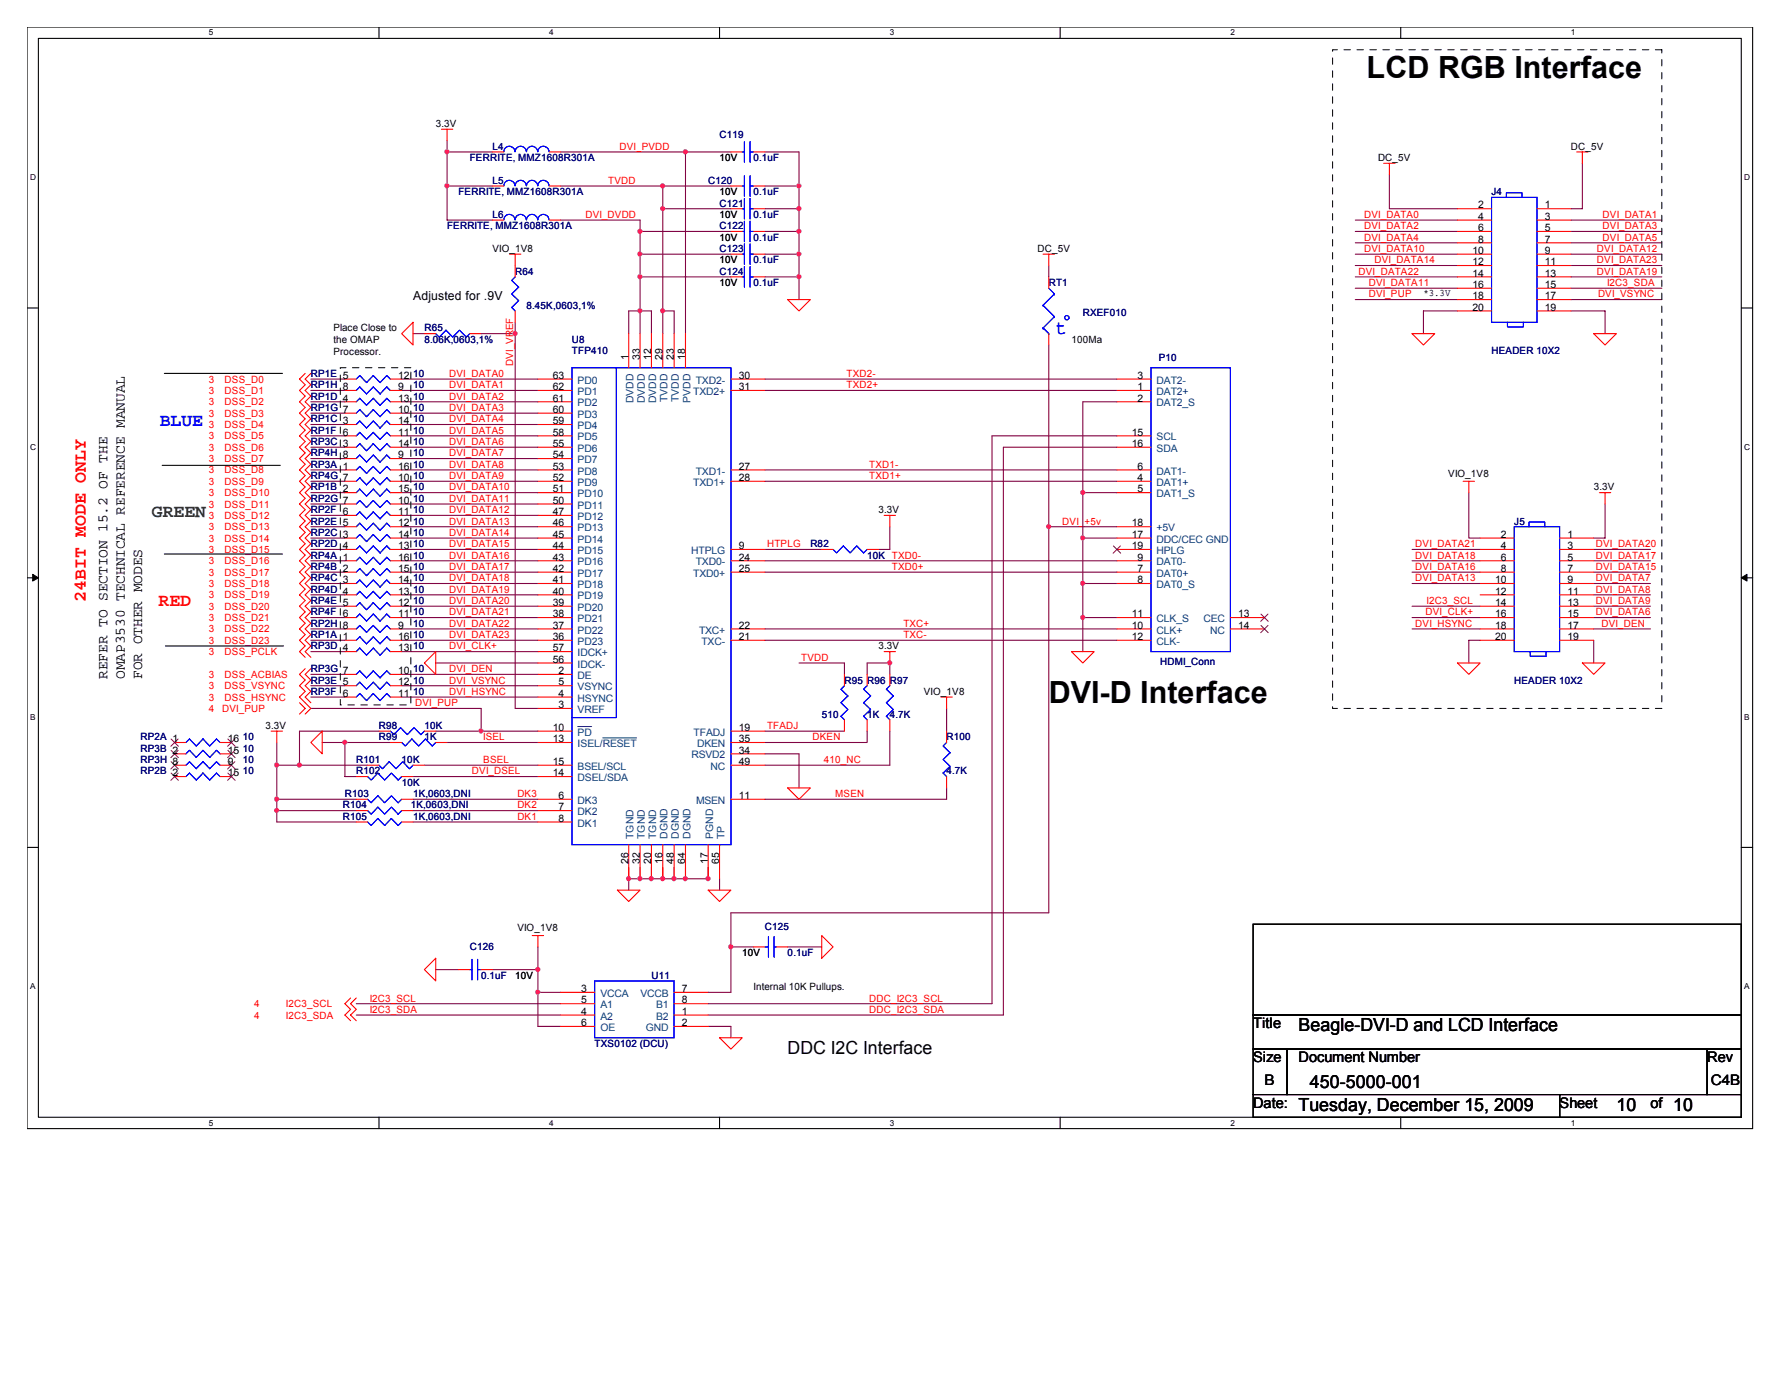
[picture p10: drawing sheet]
<svg xmlns="http://www.w3.org/2000/svg" width="279mm" height="216mm" viewBox="0 0 279 216" stroke-linecap="round" stroke-linejoin="round" font-family="sans-serif">
<path d="M4.2 4.2h270.3v172.5h-270.3zM6 6h266.7v168.9h-266.7z" fill="none" stroke="#000" stroke-width=".17"/>
<g fill="#fff">
<path d="M32.7 4.4h.7v1.4h-.7z"/>
<path d="M32.7 175.1h.7v1.4h-.7z"/>
</g>
<path d="M59.4 4.2v1.8M59.4 174.9v1.8" fill="none" stroke="#000" stroke-width=".17"/>
<g fill="#fff">
<path d="M86 4.4h.7v1.4h-.7z"/>
<path d="M86 175.1h.7v1.4h-.7z"/>
</g>
<path d="M112.7 4.2v1.8M112.7 174.9v1.8" fill="none" stroke="#000" stroke-width=".17"/>
<g fill="#fff">
<path d="M139.4 4.4h.6v1.4h-.6z"/>
<path d="M139.4 175.1h.6v1.4h-.6z"/>
</g>
<path d="M166 4.2v1.8M166 174.9v1.8" fill="none" stroke="#000" stroke-width=".17"/>
<g fill="#fff">
<path d="M192.7 4.4h.7v1.4h-.7z"/>
<path d="M192.7 175.1h.7v1.4h-.7z"/>
</g>
<path d="M219.4 4.2v1.8M219.4 174.9v1.8" fill="none" stroke="#000" stroke-width=".17"/>
<g fill="#fff">
<path d="M246 4.4h.7v1.4h-.7z"/>
<path d="M246 175.1h.7v1.4h-.7z"/>
<path d="M4.7 27.1h.9v1.4h-.9z"/>
<path d="M273.2 27.1h.9v1.4h-.9z"/>
<path d="M4.7 69.3h.9v1.4h-.9z"/>
<path d="M273.2 69.3h.9v1.4h-.9z"/>
</g>
<path d="M4.2 48.2h1.8M272.7 48.2h1.8" fill="none" stroke="#000" stroke-width=".17"/>
<g fill="#fff">
<path d="M4.7 111.5h.8v1.4h-.8z"/>
<path d="M273.2 111.5h.8v1.4h-.8z"/>
</g>
<path d="M4.2 90.5h1.8M272.7 90.5h1.8" fill="none" stroke="#000" stroke-width=".17"/>
<path d="M5.1 89.9l.9 .6-.9 .5zM272.7 90.5l.9-.6v1.1z" fill="#000" stroke="#000" stroke-width=".16"/>
<g fill="#fff">
<path d="M4.7 153.8h.8v1.4h-.8z"/>
<path d="M273.2 153.8h.8v1.4h-.8z"/>
</g>
<g fill="none" stroke="#000" stroke-width=".17">
<path d="M25.7 58.5h18.5M25.4 72.9h18.5M25.7 86.7h18.5M25.9 101.1h18.5M4.2 132.7h1.8M272.7 132.7h1.8M196.3 144.7h76.4v14.2h-76.4zM196.3 158.9h76.4v5.4h-76.4zM196.3 164.3h5.3v7.1h-5.3zM196.3 171.4h48v3.5h-48zM201.6 164.3h65.8v7.1h-65.8zM244.3 171.4h28.4v3.5h-28.4z"/>
<path d="M267.4 164.3h5.3v7.1h-5.3z"/>
</g>
<g fill="none" stroke="#800040" stroke-width=".17">
<path d="M70 22v1.8h7.1M70 23.8v10.7h7.1M70 29.1h7.1M87.8 23.8h26.7M87.8 34.5h12.4v17.7M87.8 29.1h26.7M100.2 36.2h14.3M100.2 39.8h14.3M103.8 29.1v23.1M103.8 32.7h10.7M107.4 23.8v28.4M119.8 23.8h5.3v23.1"/>
<path d="M119.8 29.1h5.3M119.8 36.2h5.3M119.8 32.7h5.3M119.8 39.8h5.3M212.3 34.5h16M212.3 36.2h16M212.3 39.8h16M212.3 38h16M217.6 27.3v5.4h10.7M246 34.5h14.3M246 36.2h14.3M246 39.8h14.3"/>
<path d="M246 38h14.3M247.8 25.6v7.1h-1.8M48.7 59.4h5.3M62.9 59.4h21.3M64.7 52.2h1.8M75.4 52.2h5.3M80.7 50.5v60.4h3.5M98.5 52.2v-3.5h3.5v3.5M100.2 43.3h14.3M103.8 48.7h1.8v3.5M119.8 59.4h55.1M119.8 43.3h5.3"/>
<path d="M164.3 54v88.9h-49.8v12.5h-3.6M164.3 41.6v1.7M212.3 43.3h16M212.3 46.9h16M212.3 45.1h16M212.3 41.6h16M228.3 48.7h-5.4v3.5M246 48.7h5.4v3.5M246 43.3h14.3M246 46.9h14.3M246 45.1h14.3M246 41.6h14.3"/>
<path d="M48.7 75.4h5.3M48.7 73.6h5.3M48.7 68.2h5.3M48.7 78.9h5.3M48.7 71.8h5.3M48.7 62.9h5.3M48.7 77.1h5.3M48.7 66.5h5.3M48.7 64.7h5.3M48.7 61.1h5.3M48.7 70h5.3M62.9 75.4h21.3"/>
<path d="M62.9 73.6h21.3M62.9 68.2h21.3M62.9 78.9h21.3M62.9 71.8h21.3M62.9 62.9h21.3M62.9 77.1h21.3M62.9 66.5h21.3M62.9 64.7h21.3M62.9 61.1h21.3M62.9 70h21.3M119.8 75.4h55.1M119.8 73.6h55.1"/>
<path d="M119.8 61.1h55.1M169.6 77.1h5.3M174.9 68.2h-19.5v88.9h-44.5M174.9 62.9h-5.3v39.1M174.9 70h-17.8v88.9h-46.2M230 77.1v7.1h1.8M251.4 78.9v5.3h-1.8M48.7 96.7h5.3M48.7 93.1h5.3M48.7 86h5.3M48.7 89.6h5.3M48.7 98.5h5.3"/>
<path d="M48.7 82.5h5.3M48.7 91.4h5.3M48.7 84.2h5.3M48.7 94.9h5.3M48.7 87.8h5.3M48.7 80.7h5.3M62.9 96.7h21.3M62.9 93.1h21.3M62.9 86h21.3M62.9 89.6h21.3M62.9 98.5h21.3M62.9 82.5h21.3"/>
<path d="M62.9 91.4h21.3M62.9 84.2h21.3M62.9 94.9h21.3M62.9 87.8h21.3M62.9 80.7h21.3M119.8 86h8.9M119.8 89.6h55.1M119.8 98.5h55.1M119.8 87.8h55.1M139.4 82.5v3.5h-1.8M164.3 82.5h10.6M169.6 96.7h5.3"/>
<path d="M169.6 91.4h5.3M169.6 84.2h5.3M221.1 96.7h10.7M221.1 86h10.7M221.1 89.6h10.7M221.1 98.5h10.7M221.1 91.4h10.7M221.1 94.9h10.7M221.1 87.8h10.7M249.6 96.7h8.9M249.6 93.1h8.9M249.6 86h8.9"/>
<path d="M249.6 89.6h8.9M249.6 98.5h8.9M249.6 91.4h8.9M249.6 94.9h8.9M249.6 87.8h8.9M43.3 116.2v12.5h12.5M43.3 119.8h3.6M48.7 102h5.3M48.7 100.2h5.3M48.7 109.1h5.3M48.7 107.4h5.3M48.7 110.9h26.7v3.6"/>
<path d="M48.7 105.6h5.3M50.5 116.2h10.6M54 116.2v5.4h1.8M59.4 114.5h-12.5v5.3h10.7M62.9 102h21.3M62.9 100.2h21.3M62.9 109.1h21.3M62.9 107.4h21.3M62.9 105.6h21.3M66.5 119.8h17.7M68.2 114.5h16M68.2 103.8h16"/>
<path d="M70 116.2h14.2M119.8 114.5h12.4M119.8 100.2h55.1M119.8 118h5.3v5.4M125.1 103.8h7.1v1.8M135.8 114.5v1.7h-16M135.8 105.6v-1.8h3.6v1.8M139.4 114.5v5.3h-19.6M148.3 110.9v3.6M231.8 100.2h-1.8v3.6M249.6 100.2v3.6M43.3 126.9h12.5"/>
<path d="M43.3 125.1h12.5M64.7 121.6h19.5M64.7 128.7h19.5M64.7 126.9h19.5M64.7 125.1h19.5M98.5 135.8v3.6M100.2 135.8v1.8M102 135.8v1.8M103.8 135.8v1.8M105.6 135.8v1.8M107.4 135.8v1.8M110.9 135.8v1.8h-12.4"/>
<path d="M112.7 137.6v1.8M148.3 123.4v1.7h-28.5M55.8 158.9h32M55.8 157.1h32M68.2 151.8h3.6M77.1 151.8h7.1M84.2 148.3v12.4h3.6M84.2 155.4h3.6M114.5 148.3h3.5M123.4 148.3h5.3M110.9 160.7h3.6v1.8"/>
</g>
<g fill="#f0f" stroke="#f0f" stroke-width=".17">
<circle cx="110.9" cy="137.6" r=".32"/>
<circle cx="43.3" cy="119.8" r=".32"/>
<circle cx="107.3" cy="23.8" r=".32"/>
<circle cx="107.3" cy="137.6" r=".32"/>
<circle cx="75.3" cy="114.4" r=".32"/>
<circle cx="100.2" cy="36.2" r=".32"/>
<circle cx="114.4" cy="148.2" r=".32"/>
<circle cx="169.6" cy="91.3" r=".32"/>
<circle cx="100.2" cy="48.7" r=".32"/>
<circle cx="103.8" cy="29.1" r=".32"/>
<circle cx="164.2" cy="82.4" r=".32"/>
<circle cx="80.7" cy="52.2" r=".32"/>
<circle cx="103.8" cy="32.7" r=".32"/>
<circle cx="103.8" cy="48.7" r=".32"/>
<circle cx="100.2" cy="39.8" r=".32"/>
<circle cx="169.6" cy="96.7" r=".32"/>
<circle cx="84.2" cy="151.8" r=".32"/>
<circle cx="100.2" cy="43.3" r=".32"/>
<circle cx="84.2" cy="155.3" r=".32"/>
<circle cx="102" cy="137.6" r=".32"/>
<circle cx="70" cy="23.8" r=".32"/>
<circle cx="70" cy="29.1" r=".32"/>
<circle cx="46.9" cy="119.8" r=".32"/>
<circle cx="43.3" cy="125.1" r=".32"/>
<circle cx="43.3" cy="126.9" r=".32"/>
<circle cx="125.1" cy="39.8" r=".32"/>
<circle cx="105.6" cy="137.6" r=".32"/>
<circle cx="125.1" cy="32.7" r=".32"/>
<circle cx="103.8" cy="137.6" r=".32"/>
<circle cx="100.2" cy="137.6" r=".32"/>
<circle cx="169.6" cy="84.2" r=".32"/>
<circle cx="54" cy="116.2" r=".32"/>
<circle cx="125.1" cy="36.2" r=".32"/>
<circle cx="125.1" cy="29.1" r=".32"/>
<circle cx="98.4" cy="137.6" r=".32"/>
<circle cx="125.1" cy="43.3" r=".32"/>
<circle cx="169.6" cy="77.1" r=".32"/>
<circle cx="139.3" cy="103.8" r=".32"/>
</g>
<g fill="none" stroke="#f00" stroke-width=".17">
<path d="M69.1 20.2h1.8M70 20.2v1.8M77.1 23.8h1.8M77.1 29.1h1.8M77.1 34.5h1.8M79.8 39.8h1.8M80.7 39.8v3.5M86 23.8h1.8M86 29.1h1.8M86 34.5h1.8M114.5 39.8h1.7M114.5 23.8h1.7"/>
<path d="M114.5 29.1h1.7M114.5 36.2h1.7M114.5 32.7h1.7M118 39.8h1.8M118 23.8h1.8M118 29.1h1.8M118 36.2h1.8M118 32.7h1.8M163.4 39.8h1.7M164.3 39.8v1.8M216.7 25.6h1.8M217.6 25.6v1.7"/>
<path d="M228.3 39.8h5.3M228.3 36.2h5.3M228.3 32.7h5.3M228.3 34.5h5.3M228.3 38h5.3M240.7 39.8h5.3M240.7 36.2h5.3M240.7 32.7h5.3M240.7 34.5h5.3M240.7 38h5.3M246.9 23.8h1.8M247.8 23.8v1.8"/>
<path d="M47.8 58.5l-.9 .9 .9 .8-.9 .9 .9 .9-.9 .9 .9 .9-.9 .9 .9 .9-.9 .9 .9 .9-.9 .8 .9 .9-.9 .9 .9 .9-.9 .9 .9 .9-.9 .9 .9 .9-.9 .9 .9 .8-.9 .9 .9 .9-.9 .9 .9 .9-.9 .9 .9 .9-.9 .9 .9 .9-.9 .8 .9 .9-.9 .9 .9 .9-.9 .9 .9 .9-.9 .9 .9 .9-.9 .9 .9 .8-.9 .9 .9 .9-.9 .9 .9 .9-.9 .9 .9 .9-.9 .9 .9 .9-.9 .8 .9 .9-.9 .9 .9 .9M48.7 58.5l-.9 .9 .9 .8-.9 .9 .9 .9-.9 .9 .9 .9-.9 .9 .9 .9-.9 .9 .9 .9-.9 .8 .9 .9-.9 .9 .9 .9-.9 .9 .9 .9-.9 .9 .9 .9-.9 .9 .9 .8-.9 .9 .9 .9-.9 .9 .9 .9-.9 .9 .9 .9-.9 .9 .9 .9-.9 .8 .9 .9-.9 .9 .9 .9-.9 .9 .9 .9-.9 .9 .9 .9-.9 .9 .9 .8-.9 .9 .9 .9-.9 .9 .9 .9-.9 .9 .9 .9-.9 .9 .9 .9-.9 .8 .9 .9-.9 .9 .9 .9M54 59.4h1.8M61.1 59.4h1.8M62.9 52.2l1.8-1.7v3.5zM66.5 52.2h1.7M73.6 52.2h1.8M80.7 48.7v1.8M84.2 59.4h5.4M98.5 52.2v5.4M100.2 52.2v5.4M102 52.2v5.4"/>
<path d="M103.8 52.2v5.4M105.6 52.2v5.4M107.4 52.2v5.4M114.5 59.4h5.3M114.5 43.3h1.7M118 43.3h1.8M123.4 46.9h3.5l-1.8 1.8zM164.3 43.3v1.8M164.3 52.2v1.8M174.9 59.4h5.4M221.1 52.2h3.6l-1.8 1.8zM228.3 41.6h5.3"/>
<path d="M228.3 43.3h5.3M228.3 45.1h5.3M228.3 46.9h5.3M228.3 48.7h5.3M240.7 41.6h5.3M240.7 43.3h5.3M240.7 45.1h5.3M240.7 46.9h5.3M240.7 48.7h5.3M249.6 52.2h3.6l-1.8 1.8zM54 77.1h1.8M54 75.4h1.8"/>
<path d="M54 66.5h1.8M54 71.8h1.8M54 78.9h1.8M54 62.9h1.8M54 61.1h1.8M54 64.7h1.8M54 68.2h1.8M54 70h1.8M54 73.6h1.8M61.1 77.1h1.8M61.1 75.4h1.8M61.1 66.5h1.8"/>
<path d="M61.1 71.8h1.8M61.1 78.9h1.8M61.1 62.9h1.8M61.1 61.1h1.8M61.1 64.7h1.8M61.1 68.2h1.8M61.1 70h1.8M61.1 73.6h1.8M84.2 77.1h5.4M84.2 75.4h5.4M84.2 66.5h5.4M84.2 71.8h5.4"/>
<path d="M84.2 78.9h5.4M84.2 62.9h5.4M84.2 61.1h5.4M84.2 64.7h5.4M84.2 68.2h5.4M84.2 70h5.4M84.2 73.6h5.4M114.5 75.4h5.3M114.5 61.1h5.3M114.5 73.6h5.3M174.9 77.1h5.4M174.9 75.4h5.4"/>
<path d="M174.9 62.9h5.4M174.9 61.1h5.4M174.9 68.2h5.4M174.9 70h5.4M174.9 73.6h5.4M229.1 75.4h1.8M230 75.4v1.7M250.5 77.1h1.8M251.4 77.1v1.8M54 80.7h1.8M54 84.2h1.8M54 86h1.8"/>
<path d="M54 87.8h1.8M54 89.6h1.8M54 91.4h1.8M54 93.1h1.8M54 94.9h1.8M54 96.7h1.8M54 98.5h1.8M54 82.5h1.8M61.1 80.7h1.8M61.1 84.2h1.8M61.1 86h1.8M61.1 87.8h1.8"/>
<path d="M61.1 89.6h1.8M61.1 91.4h1.8M61.1 93.1h1.8M61.1 94.9h1.8M61.1 96.7h1.8M61.1 98.5h1.8M61.1 82.5h1.8M84.2 80.7h5.4M84.2 84.2h5.4M84.2 86h5.4M84.2 87.8h5.4M84.2 89.6h5.4"/>
<path d="M84.2 91.4h5.4M84.2 93.1h5.4M84.2 94.9h5.4M84.2 96.7h5.4M84.2 98.5h5.4M84.2 82.5h5.4M114.5 86h5.3M114.5 87.8h5.3M114.5 89.6h5.3M114.5 98.5h5.3M128.7 86h1.8M135.8 86h1.8"/>
<path d="M138.5 80.7h1.7M139.4 80.7v1.8M174.9 84.2h5.4M174.9 86h5.4M174.9 87.8h5.4M174.9 89.6h5.4M174.9 91.4h5.4M174.9 96.7h5.4M174.9 98.5h5.4M174.9 82.5h5.4M192.7 96.7h5.3M192.7 98.5h5.3"/>
<path d="M231.8 84.2h5.4M231.8 86h5.4M231.8 87.8h5.4M231.8 89.6h5.4M231.8 91.4h5.4M231.8 93.1h5.4M231.8 94.9h5.4M231.8 96.7h5.4M231.8 98.5h5.4M244.3 84.2h5.3M244.3 86h5.3M244.3 87.8h5.3"/>
<path d="M244.3 89.6h5.3M244.3 91.4h5.3M244.3 93.1h5.3M244.3 94.9h5.3M244.3 96.7h5.3M244.3 98.5h5.3M27.3 119.8h1.8M27.3 118h1.8M27.3 116.2h1.8M34.5 119.8h1.7M34.5 118h1.7M34.5 116.2h1.7"/>
<path d="M42.5 114.5h1.7M43.3 114.5v1.7M46.9 110l.9 .9-.9 .9M47.8 104.7l-.9 .9 .9 .9-.9 .9 .9 .8-.9 .9 1.8 1.8-.9 .9M48.7 104.7l-.9 .9 .9 .9-.9 .9 .9 .8-.9 .9 .9 .9M50.5 114.5v3.5l-1.8-1.8zM54 102h1.8M54 109.1h1.8M54 105.6h1.8M54 100.2h1.8M54 107.4h1.8M57.6 119.8h1.8"/>
<path d="M59.4 114.5h1.7M61.1 102h1.8M61.1 109.1h1.8M61.1 105.6h1.8M61.1 100.2h1.8M61.1 107.4h1.8M61.1 116.2h1.8M64.7 119.8h1.8M66.5 114.5h1.7M68.2 102v3.6l-1.7-1.8zM68.2 116.2h1.8M84.2 102h5.4"/>
<path d="M84.2 109.1h5.4M84.2 114.5h5.4M84.2 105.6h5.4M84.2 100.2h5.4M84.2 103.8h5.4M84.2 107.4h5.4M84.2 119.8h5.4M84.2 116.2h5.4M84.2 110.9h5.4M114.5 114.5h5.3M114.5 100.2h5.3M114.5 119.8h5.3"/>
<path d="M114.5 118h5.3M114.5 116.2h5.3M132.2 105.6v1.8M132.2 112.7v1.8M135.8 105.6v1.8M135.8 112.7v1.8M138.5 102h1.7M139.4 102v1.8M139.4 105.6v1.8M139.4 112.7v1.8M147.4 109.1h1.7M148.3 109.1v1.8"/>
<path d="M148.3 114.5v1.7M167.8 102h3.6l-1.8 1.8zM174.9 100.2h5.4M228.3 103.8h3.5l-1.8 1.8zM231.8 100.2h5.4M244.3 100.2h5.3M247.8 103.8h3.6l-1.8 1.8zM27.3 121.6h1.8M34.5 121.6h1.7M55.8 126.9h1.8M55.8 128.7h1.8M55.8 121.6h1.8"/>
<path d="M55.8 125.1h1.8M62.9 126.9h1.8M62.9 128.7h1.8M62.9 121.6h1.8M62.9 125.1h1.8M84.2 126.9h5.4M84.2 128.7h5.4M84.2 121.6h5.4M84.2 125.1h5.4M96.7 139.4h3.5l-1.7 1.7zM98.5 132.2v5.4M100.2 132.2v5.4"/>
<path d="M102 132.2v5.4M103.8 132.2v5.4M105.6 132.2v5.4M107.4 132.2v5.4M110.9 139.4h3.6l-1.8 1.7zM110.9 132.2v5.4M112.7 132.2v5.4M114.5 125.1h5.3M123.4 123.4h3.5l-1.8 1.7zM148.3 121.6v1.8M54.9 156.3l-.9 .8 .9 .9-.9 .9 .9 .9M55.8 156.3l-.9 .8 .9 .9-.9 .9 .9 .9"/>
<path d="M68.2 150v3.6l-1.7-1.8zM71.8 151.8h1.8M75.4 151.8h1.7M83.4 146.5h1.7M84.2 146.5v1.8M87.8 157.1h5.3M87.8 155.4h5.3M87.8 158.9h5.3M105.6 157.1h5.3M105.6 155.4h5.3M105.6 158.9h5.3M118 148.3h1.8"/>
<path d="M121.6 148.3h1.8M128.7 146.5l1.8 1.8-1.8 1.7zM87.8 160.7h5.3M105.6 160.7h5.3M112.7 162.5h3.5l-1.7 1.8z"/>
</g>
<path d="M208.7 7.8h51.6v103.1h-51.6zM53.3 57.6h11v52.8h-11z" fill="none" stroke="#000" stroke-width=".16" stroke-dasharray="1 1 1 1 1 1 1 1"/>
<g fill="none" stroke="#00f" stroke-width=".17">
<path d="M78.9 23.7a.87 .87 0 0 1 .9-.8 .87 .87 0 0 1 .8 .8M78.9 29.1a.87 .87 0 0 1 .9-.9 .87 .87 0 0 1 .8 .9M78.9 34.4a.87 .87 0 0 1 .9-.8 .87 .87 0 0 1 .8 .8M80.7 23.7a.87 .87 0 0 1 .9-.8 .87 .87 0 0 1 .8 .8M80.7 29.1a.87 .87 0 0 1 .9-.9 .87 .87 0 0 1 .8 .9M80.7 34.4a.87 .87 0 0 1 .9-.8 .87 .87 0 0 1 .8 .8M82.5 23.7a.87 .87 0 0 1 .8-.8 .87 .87 0 0 1 .9 .8M82.5 29.1a.87 .87 0 0 1 .8-.9 .87 .87 0 0 1 .9 .9M82.5 34.4a.87 .87 0 0 1 .8-.8 .87 .87 0 0 1 .9 .8M84.2 23.7a.87 .87 0 0 1 .9-.8 .87 .87 0 0 1 .9 .8M84.2 29.1a.87 .87 0 0 1 .9-.9 .87 .87 0 0 1 .9 .9M84.2 34.4a.87 .87 0 0 1 .9-.8 .87 .87 0 0 1 .9 .8"/>
<path d="M116.2 39.8h.4M116.2 36.2h.4M116.2 29.1h.4M116.2 32.7h.4M116.2 23.8h.4M116.6 22.2v3.2M116.6 27.5v3.2M116.6 31.1v3.2M116.6 34.6v3.2M116.6 38.2v3.2M117.5 39.8h.5M117.5 22.2v3.2"/>
<path d="M117.5 27.5v3.2M117.5 31.1v3.2M117.5 34.6v3.2M117.5 38.2v3.2M117.5 36.2h.5M117.5 29.1h.5M117.5 32.7h.5M117.5 23.8h.5M233.6 30.9h7.1v19.6h-7.1zM235.9 30.9v-.7h2.5v.7M55.8 59.4l.5-.6 1.1 1.1 1.1-1.1 1 1.1 1.1-1.1 .5 .6M68.2 52.2l.6 .6 1-1.1 1.1 1.1 1.1-1.1 1 1.1 .6-.6"/>
<path d="M80.7 43.3l-.6 .6 1.1 1.1-1.1 1 1.1 1.1-1.1 1 .6 .6M89.6 57.6h24.9v74.6h-24.9zM96.5 57.6v54.8h-6.9M116.2 43.3h.4M116.6 41.7v3.3M117.5 41.7v3.3M117.5 43.3h.5M163.4 47.8h.1M163.4 51.3h.1M163.4 47.8l1.7 1.8M163.4 51.3l.9 .9M164.3 52.2h.1"/>
<path d="M164.3 45.1l.8 .9M165.1 46h.1M165.1 49.6h.1M165.1 46l-1.7 1.8M165.1 49.6l-1.7 1.7M180.3 57.6h12.4v44.4h-12.4zM236.1 50.5v.7h2.5v-.7M55.8 66.5l.5-.6 1.1 1.1 1.1-1.1 1 1.1 1.1-1.1 .5 .6M55.8 71.8l.5-.6 1.1 1.1 1.1-1.1 1 1.1 1.1-1.1 .5 .6M55.8 78.9l.5-.5 1.1 1.1 1.1-1.1 1 1.1 1.1-1.1 .5 .5M55.8 62.9l.5-.5 1.1 1.1 1.1-1.1 1 1.1 1.1-1.1 .5 .5M55.8 75.4l.5-.6 1.1 1.1 1.1-1.1 1 1.1 1.1-1.1 .5 .6"/>
<path d="M55.8 64.7l.5-.6 1.1 1.1 1.1-1.1 1 1.1 1.1-1.1 .5 .6M55.8 61.1l.5-.5 1.1 1.1 1.1-1.1 1 1.1 1.1-1.1 .5 .5M55.8 77.1l.5-.5 1.1 1.1 1.1-1.1 1 1.1 1.1-1.1 .5 .5M55.8 73.6l.5-.6 1.1 1.1 1.1-1.1 1 1.1 1.1-1.1 .5 .6M55.8 70l.5-.5 1.1 1.1 1.1-1.1 1 1.1 1.1-1.1 .5 .5M55.8 68.2l.5-.5 1.1 1.1 1.1-1.1 1 1.1 1.1-1.1 .5 .5M55.8 84.2l.5-.5 1.1 1.1 1.1-1.1 1 1.1 1.1-1.1 .5 .5M55.8 98.5l.5-.6 1.1 1.1 1.1-1.1 1 1.1 1.1-1.1 .5 .6M55.8 94.9l.5-.5 1.1 1.1 1.1-1.1 1 1.1 1.1-1.1 .5 .5M55.8 91.4l.5-.6 1.1 1.1 1.1-1.1 1 1.1 1.1-1.1 .5 .6M55.8 87.8l.5-.6 1.1 1.1 1.1-1.1 1 1.1 1.1-1.1 .5 .6M55.8 82.5l.5-.6 1.1 1.1 1.1-1.1 1 1.1 1.1-1.1 .5 .6"/>
<path d="M55.8 80.7l.5-.6 1.1 1.1 1.1-1.1 1 1.1 1.1-1.1 .5 .6M55.8 96.7l.5-.6 1.1 1.1 1.1-1.1 1 1.1 1.1-1.1 .5 .6M55.8 93.1l.5-.5 1.1 1.1 1.1-1.1 1 1.1 1.1-1.1 .5 .5M55.8 89.6l.5-.6 1.1 1.1 1.1-1.1 1 1.1 1.1-1.1 .5 .6M55.8 86l.5-.5 1.1 1.1 1.1-1.1 1 1.1 1.1-1.1 .5 .5M130.5 86l.5 .6 1.1-1.1 1 1.1 1.1-1.1 1.1 1.1 .5-.6M237.2 82.5h7.1v19.5h-7.1zM239.5 82.5v-.8h2.4v.8M29.1 119.8l.6-.5 1 1.1 1.1-1.1 1.1 1.1 1-1.1 .6 .5M29.1 118l.6-.5 1 1.1 1.1-1.1 1.1 1.1 1-1.1 .6 .5M29.1 116.2l.6-.5 1 1.1 1.1-1.1 1.1 1.1 1-1.1 .6 .5M55.8 105.6l.5-.6 1.1 1.1 1.1-1.1 1 1.1 1.1-1.1 .5 .6"/>
<path d="M55.8 102l.5-.5 1.1 1.1 1.1-1.1 1 1.1 1.1-1.1 .5 .5M55.8 100.2l.5-.5 1.1 1.1 1.1-1.1 1 1.1 1.1-1.1 .5 .5M55.8 109.1l.5-.5 1.1 1.1 1.1-1.1 1 1.1 1.1-1.1 .5 .5M55.8 107.4l.5-.6 1.1 1.1 1.1-1.1 1 1.1 1.1-1.1 .5 .6M59.4 119.8l.5 .6 1.1-1.1 1 1.1 1.1-1.1 1 1.1 .6-.6M61.1 114.5l.6 .5 1-1.1 1.1 1.1 1.1-1.1 1 1.1 .6-.5M62.9 116.2l.6 .6 1-1.1 1.1 1.1 1-1.1 1.1 1.1 .5-.6M132.2 107.4l-.5 .5 1.1 1.1-1.1 1 1.1 1.1-1.1 1 .5 .6M135.8 107.4l-.5 .5 1.1 1.1-1.1 1 1.1 1.1-1.1 1 .5 .6M139.4 107.4l-.6 .5 1.1 1.1-1.1 1 1.1 1.1-1.1 1 .6 .6M148.3 116.2l-.6 .6 1.1 1.1-1.1 1 1.1 1.1-1.1 1 .6 .6M239.6 102v.7h2.5v-.7"/>
<path d="M29.1 121.6l.6-.6 1 1.1 1.1-1.1 1.1 1.1 1-1.1 .6 .6M57.6 125.1l.5 .6 1.1-1.1 1 1.1 1.1-1.1 1.1 1.1 .5-.6M57.6 121.6l.5 .5 1.1-1.1 1 1.1 1.1-1.1 1.1 1.1 .5-.5M57.6 128.7l.5 .5 1.1-1.1 1 1.1 1.1-1.1 1.1 1.1 .5-.5M57.6 126.9l.5 .6 1.1-1.1 1 1.1 1.1-1.1 1.1 1.1 .5-.6M73.6 151.8h.3M73.9 150.2v3.2M74.8 151.8h.6M74.8 150.2v3.2M93.1 153.6h12.5v8.9h-12.5zM119.8 148.3h.6M120.4 146.6v3.3"/>
<path d="M121.2 148.3h.4M121.2 146.6v3.3"/>
<circle cx="167.1" cy="49.7" r=".34"/>
</g>
<path d="M90.5 113.7h2.2M94.4 115.5h5.3" fill="none" stroke="#004080" stroke-width=".16"/>
<g fill="none" stroke="#804000" stroke-width=".16">
<path d="M174.4 85.5l1.1 1.1M175.5 85.5l-1.2 1.1M197.5 96.1l1.1 1.2M197.5 97.9l1.1 1.2M198.6 96.1l-1.2 1.2M198.6 97.9l-1.2 1.2M26.8 119.3l1.1 1.1M26.8 117.5l1.1 1.1M26.8 115.7l1.1 1.1M27.9 119.3l-1.1 1.1M27.9 117.5l-1.1 1.1M27.9 115.7l-1.1 1.1"/>
<path d="M35.7 119.3l1.1 1.1M35.7 117.5l1.1 1.1M35.7 115.7l1.1 1.1M36.8 119.3l-1.2 1.1M36.8 117.5l-1.2 1.1M36.8 115.7l-1.2 1.1M26.8 121l1.1 1.2M27.9 121l-1.1 1.2M35.7 121l1.1 1.2M36.8 121l-1.2 1.2"/>
</g>
<g font-size="4.8">
<text x="214" y="12.2">LCD RGB Interface</text>
<text x="164.3" y="110">DVI-D Interface</text>
</g>
<text font-size="3.2" fill="#00f" x="165.3" y="52.2">t</text>
<text font-size="2.8" fill="#00f" x="25" y="66.7">BLUE</text>
<text font-size="2.8" fill="#008000" x="23.8" y="80.9">GREEN</text>
<g font-size="2.8" fill="#f00">
<text x="13.4" y="94.2" transform="rotate(-90 13.4 94.2)">24BIT MODE ONLY</text>
<text x="24.8" y="95">RED</text>
</g>
<g font-size="2.8">
<text x="203.4" y="161.5">Beagle-DVI-D and LCD Interface</text>
<text x="123.4" y="165">DDC I2C Interface</text>
<text x="203.4" y="173.9">Tuesday, December 15, 2009</text>
<text x="205.1" y="170.3">450-5000-001</text>
<text x="253.2" y="173.9">10</text>
<text x="262" y="173.9">10</text>
</g>
<g font-size="2.3">
<text x="16.8" y="106.3" transform="rotate(-90 16.8 106.3)">REFER TO SECTION 15.2 OF THE</text>
<text x="19.6" y="106.3" transform="rotate(-90 19.6 106.3)">OMAP3530 TECHNICAL REFERENCE MANUAL</text>
<text x="22.3" y="106.3" transform="rotate(-90 22.3 106.3)">FOR OTHER MODES</text>
<text x="196.3" y="161">Title</text>
<text x="196.3" y="166.3">Size</text>
<text x="203.4" y="166.3">Document Number</text>
<text x="267.4" y="166.3">Rev</text>
<text x="196.3" y="173.4">Date:</text>
<text x="198" y="169.9">B</text>
<text x="244.3" y="173.4">Sheet</text>
<text x="258.5" y="173.4">of</text>
<text x="267.9" y="169.9">C4B</text>
</g>
<text font-size="1.9" x="64.7" y="46.9">Adjusted for .9V</text>
<g font-size="1.6">
<text x="68.2" y="19.9">3.3V</text>
<text x="246" y="23.5">DC_5V</text>
<text x="112.7" y="25.2">10V</text>
<text x="215.8" y="25.2">DC_5V</text>
<text x="112.7" y="34.1">10V</text>
<text x="112.7" y="30.6">10V</text>
<text x="231.5" y="32.6">2</text>
<text x="231.5" y="34.4">4</text>
<text x="241.9" y="32.6">1</text>
<text x="241.9" y="34.4">3</text>
<text x="77.1" y="39.5">VIO_1V8</text>
<text x="112.7" y="41.2">10V</text>
<text x="112.7" y="37.7">10V</text>
<text x="162.5" y="39.5">DC_5V</text>
<text x="230.6" y="39.8">10</text>
<text x="230.6" y="41.5">12</text>
<text x="231.5" y="36.2">6</text>
<text x="231.5" y="38">8</text>
<text x="241.9" y="36.2">5</text>
<text x="241.9" y="38">7</text>
<text x="241.9" y="39.8">9</text>
<text x="241.9" y="41.5">11</text>
<text x="112.7" y="44.8">10V</text>
<text x="222.9" y="46.4">*3.3V</text>
<text x="230.6" y="43.3">14</text>
<text x="230.6" y="45.1">16</text>
<text x="230.6" y="46.9">18</text>
<text x="241.9" y="43.3">13</text>
<text x="241.9" y="45.1">15</text>
<text x="241.9" y="46.9">17</text>
<text x="52.2" y="51.9">Place Close to</text>
<text x="52.2" y="53.7">the OMAP</text>
<text x="167.8" y="53.7">100Ma</text>
<text x="230.6" y="48.6">20</text>
<text x="241.9" y="48.6">19</text>
<text x="52.2" y="55.5">Processor.</text>
<text x="53.7" y="59.3">5</text>
<text x="62.4" y="59.3">12</text>
<text x="86.6" y="59.3">63</text>
<text x="98.4" y="56.3" transform="rotate(-90 98.4 56.3)">1</text>
<text x="100.2" y="56.3" transform="rotate(-90 100.2 56.3)">33</text>
<text x="102" y="56.3" transform="rotate(-90 102 56.3)">12</text>
<text x="103.8" y="56.3" transform="rotate(-90 103.8 56.3)">29</text>
<text x="105.5" y="56.3" transform="rotate(-90 105.5 56.3)">23</text>
<text x="107.3" y="56.3" transform="rotate(-90 107.3 56.3)">18</text>
<text x="115.7" y="59.3">30</text>
<text x="178.1" y="59.3">3</text>
<text x="53.7" y="62.9">4</text>
<text x="53.7" y="64.6">7</text>
<text x="53.7" y="61.1">8</text>
<text x="62.4" y="62.9">13</text>
<text x="62.4" y="64.6">10</text>
<text x="62.4" y="61.1">9</text>
<text x="86.6" y="61.1">62</text>
<text x="86.6" y="62.9">61</text>
<text x="86.6" y="64.6">60</text>
<text x="115.7" y="61.1">31</text>
<text x="178.1" y="61.1">1</text>
<text x="178.1" y="62.9">2</text>
<text x="53.7" y="66.4">3</text>
<text x="53.7" y="71.8">8</text>
<text x="53.7" y="70">3</text>
<text x="53.7" y="68.2">6</text>
<text x="62.4" y="66.4">14</text>
<text x="62.4" y="71.8">9</text>
<text x="62.4" y="70">14</text>
<text x="62.4" y="68.2">11</text>
<text x="86.6" y="66.4">59</text>
<text x="86.6" y="68.2">58</text>
<text x="86.6" y="70">55</text>
<text x="86.6" y="71.8">54</text>
<text x="177.2" y="68.2">15</text>
<text x="177.2" y="70">16</text>
<text x="53.7" y="75.3">7</text>
<text x="53.7" y="77.1">2</text>
<text x="53.7" y="73.5">1</text>
<text x="62.4" y="75.3">10</text>
<text x="62.4" y="77.1">15</text>
<text x="62.4" y="73.5">16</text>
<text x="86.6" y="73.5">53</text>
<text x="86.6" y="75.3">52</text>
<text x="86.6" y="77.1">51</text>
<text x="115.7" y="73.5">27</text>
<text x="115.7" y="75.3">28</text>
<text x="178.1" y="75.3">4</text>
<text x="178.1" y="77.1">5</text>
<text x="178.1" y="73.5">6</text>
<text x="226.8" y="74.7">VIO_1V8</text>
<text x="249.6" y="76.8">3.3V</text>
<text x="53.7" y="78.9">7</text>
<text x="53.7" y="82.4">5</text>
<text x="53.7" y="80.6">6</text>
<text x="62.4" y="78.9">10</text>
<text x="62.4" y="82.4">12</text>
<text x="62.4" y="80.6">11</text>
<text x="86.6" y="78.9">50</text>
<text x="86.6" y="80.6">47</text>
<text x="86.6" y="82.4">46</text>
<text x="137.6" y="80.3">3.3V</text>
<text x="177.2" y="82.4">18</text>
<text x="53.7" y="84.2">3</text>
<text x="53.7" y="87.8">1</text>
<text x="53.7" y="89.5">2</text>
<text x="53.7" y="86">4</text>
<text x="62.4" y="84.2">14</text>
<text x="62.4" y="87.8">16</text>
<text x="62.4" y="89.5">15</text>
<text x="62.4" y="86">13</text>
<text x="86.6" y="84.2">45</text>
<text x="86.6" y="86">44</text>
<text x="86.6" y="87.8">43</text>
<text x="86.6" y="89.5">42</text>
<text x="115.7" y="86">9</text>
<text x="115.7" y="87.8">24</text>
<text x="115.7" y="89.5">25</text>
<text x="177.2" y="84.2">17</text>
<text x="177.2" y="86">19</text>
<text x="178.1" y="89.5">7</text>
<text x="178.1" y="87.8">9</text>
<text x="235" y="84.2">2</text>
<text x="235" y="86">4</text>
<text x="235" y="87.8">6</text>
<text x="235" y="89.5">8</text>
<text x="245.5" y="84.2">1</text>
<text x="245.5" y="86">3</text>
<text x="245.5" y="87.8">5</text>
<text x="245.5" y="89.5">7</text>
<text x="53.7" y="94.9">5</text>
<text x="53.7" y="91.3">3</text>
<text x="53.7" y="93.1">4</text>
<text x="62.4" y="94.9">12</text>
<text x="62.4" y="91.3">14</text>
<text x="62.4" y="93.1">13</text>
<text x="86.6" y="91.3">41</text>
<text x="86.6" y="93.1">40</text>
<text x="86.6" y="94.9">39</text>
<text x="178.1" y="91.3">8</text>
<text x="234.1" y="91.3">10</text>
<text x="234.1" y="93.1">12</text>
<text x="234.1" y="94.9">14</text>
<text x="245.5" y="91.3">9</text>
<text x="245.5" y="93.1">11</text>
<text x="245.5" y="94.9">13</text>
<text x="53.7" y="102">4</text>
<text x="53.7" y="98.4">8</text>
<text x="53.7" y="100.2">1</text>
<text x="53.7" y="96.6">6</text>
<text x="62.4" y="102">13</text>
<text x="62.4" y="98.4">9</text>
<text x="62.4" y="100.2">16</text>
<text x="62.4" y="96.6">11</text>
<text x="86.6" y="96.6">38</text>
<text x="86.6" y="98.4">37</text>
<text x="86.6" y="100.2">36</text>
<text x="86.6" y="102">57</text>
<text x="115.7" y="100.2">21</text>
<text x="115.7" y="98.4">22</text>
<text x="137.6" y="101.7">3.3V</text>
<text x="177.2" y="98.4">10</text>
<text x="177.2" y="100.2">12</text>
<text x="177.2" y="96.6">11</text>
<text x="193.9" y="96.6">13</text>
<text x="193.9" y="98.4">14</text>
<text x="234.1" y="96.6">16</text>
<text x="234.1" y="98.4">18</text>
<text x="234.1" y="100.2">20</text>
<text x="245.5" y="96.6">15</text>
<text x="245.5" y="98.4">17</text>
<text x="245.5" y="100.2">19</text>
<text x="53.7" y="105.5">7</text>
<text x="53.7" y="107.3">5</text>
<text x="62.4" y="105.5">10</text>
<text x="62.4" y="107.3">12</text>
<text x="86.6" y="103.8">56</text>
<text x="87.5" y="105.5">2</text>
<text x="87.5" y="107.3">5</text>
<text x="53.7" y="109.1">6</text>
<text x="62.4" y="109.1">11</text>
<text x="87.5" y="109.1">4</text>
<text x="87.5" y="110.9">3</text>
<text x="144.7" y="108.8">VIO_1V8</text>
<text x="35.7" y="119.8">9</text>
<text x="35.7" y="118">15</text>
<text x="35.7" y="116.2">16</text>
<text x="41.6" y="114.1">3.3V</text>
<text x="86.6" y="119.8">15</text>
<text x="86.6" y="116.2">13</text>
<text x="86.6" y="114.4">10</text>
<text x="115.7" y="118">34</text>
<text x="115.7" y="116.2">35</text>
<text x="115.7" y="114.4">19</text>
<text x="115.7" y="119.8">49</text>
<text x="35.7" y="121.5">15</text>
<text x="86.6" y="121.5">14</text>
<text x="87.5" y="125.1">6</text>
<text x="115.7" y="125.1">11</text>
<text x="87.5" y="126.9">7</text>
<text x="87.5" y="128.7">8</text>
<text x="98.4" y="135.3" transform="rotate(-90 98.4 135.3)">26</text>
<text x="100.2" y="135.3" transform="rotate(-90 100.2 135.3)">32</text>
<text x="102" y="135.3" transform="rotate(-90 102 135.3)">20</text>
<text x="103.8" y="135.3" transform="rotate(-90 103.8 135.3)">16</text>
<text x="105.5" y="135.3" transform="rotate(-90 105.5 135.3)">48</text>
<text x="107.3" y="135.3" transform="rotate(-90 107.3 135.3)">64</text>
<text x="110.9" y="135.3" transform="rotate(-90 110.9 135.3)">17</text>
<text x="112.6" y="135.3" transform="rotate(-90 112.6 135.3)">65</text>
<text x="81" y="145.8">VIO_1V8</text>
<text x="116.2" y="149.7">10V</text>
<text x="80.7" y="153.2">10V</text>
<text x="91" y="155.3">3</text>
<text x="106.8" y="155.3">7</text>
<text x="118" y="155">Internal 10K Pullups.</text>
<text x="91" y="157.1">5</text>
<text x="91" y="160.7">6</text>
<text x="91" y="158.9">4</text>
<text x="106.8" y="160.7">2</text>
<text x="106.8" y="157.1">8</text>
<text x="106.8" y="158.9">1</text>
</g>
<g font-size="1.6" fill="#000080">
<text x="77.1" y="23.5">L4</text>
<text x="112.7" y="21.7">C119</text>
<text x="73.6" y="25.2">FERRITE, MMZ1608R301A</text>
<text x="77.1" y="28.8">L5</text>
<text x="110.9" y="28.8">C120</text>
<text x="118" y="25.2">0.1uF</text>
<text x="70" y="35.9">FERRITE, MMZ1608R301A</text>
<text x="71.8" y="30.6">FERRITE, MMZ1608R301A</text>
<text x="77.1" y="34.1">L6</text>
<text x="112.7" y="35.9">C122</text>
<text x="112.7" y="32.3">C121</text>
<text x="118" y="34.1">0.1uF</text>
<text x="118" y="30.6">0.1uF</text>
<text x="233.6" y="30.6">J4</text>
<text x="112.7" y="39.5">C123</text>
<text x="118" y="41.2">0.1uF</text>
<text x="118" y="37.7">0.1uF</text>
<text x="80.7" y="43">R64</text>
<text x="112.7" y="43">C124</text>
<text x="118" y="44.8">0.1uF</text>
<text x="164.3" y="44.8">RT1</text>
<text x="66.5" y="51.9">R65</text>
<text x="66.5" y="53.7">8.06K,0603,1%</text>
<text x="82.5" y="48.3">8.45K,0603,1%</text>
<text x="89.6" y="53.7">U8</text>
<text x="169.6" y="49.4">RXEF010</text>
<text x="48.7" y="59">RP1E</text>
<text x="64.7" y="59">10</text>
<text x="89.6" y="55.5">TFP410</text>
<text x="181.5" y="56.5">P10</text>
<text x="233.6" y="55.5">HEADER 10X2</text>
<text x="48.7" y="62.6">RP1D</text>
<text x="48.7" y="64.3">RP1G</text>
<text x="48.7" y="60.8">RP1H</text>
<text x="64.7" y="62.6">10</text>
<text x="64.7" y="60.8">10</text>
<text x="64.7" y="64.3">10</text>
<text x="48.7" y="66.1">RP1C</text>
<text x="48.7" y="71.5">RP4H</text>
<text x="48.7" y="69.7">RP3C</text>
<text x="48.7" y="67.9">RP1F</text>
<text x="64.7" y="66.1">10</text>
<text x="64.7" y="71.5">10</text>
<text x="64.7" y="67.9">10</text>
<text x="64.7" y="69.7">10</text>
<text x="48.7" y="75">RP4G</text>
<text x="48.7" y="76.8">RP1B</text>
<text x="48.7" y="73.2">RP3A</text>
<text x="64.7" y="76.8">10</text>
<text x="64.7" y="73.2">10</text>
<text x="64.7" y="75">10</text>
<text x="48.7" y="83.9">RP2C</text>
<text x="48.7" y="78.6">RP2G</text>
<text x="48.7" y="82.1">RP2E</text>
<text x="48.7" y="80.3">RP2F</text>
<text x="64.7" y="83.9">10</text>
<text x="64.7" y="82.1">10</text>
<text x="64.7" y="78.6">10</text>
<text x="64.7" y="80.3">10</text>
<text x="237.2" y="82.1">J5</text>
<text x="48.7" y="87.5">RP4A</text>
<text x="48.7" y="89.2">RP4B</text>
<text x="48.7" y="85.7">RP2D</text>
<text x="64.7" y="85.7">10</text>
<text x="64.7" y="87.5">10</text>
<text x="64.7" y="89.2">10</text>
<text x="126.9" y="85.7">R82</text>
<text x="135.8" y="87.5">10K TXD0-</text>
<text x="48.7" y="94.6">RP4E</text>
<text x="48.7" y="91">RP4C</text>
<text x="48.7" y="92.8">RP4D</text>
<text x="64.7" y="91">10</text>
<text x="64.7" y="92.8">10</text>
<text x="64.7" y="94.6">10</text>
<text x="48.7" y="101.7">RP3D</text>
<text x="48.7" y="98.1">RP2H</text>
<text x="48.7" y="99.9">RP1A</text>
<text x="48.7" y="96.4">RP4F</text>
<text x="64.7" y="101.7">10</text>
<text x="64.7" y="98.1">10</text>
<text x="64.7" y="99.9">10</text>
<text x="64.7" y="96.4">10</text>
<text x="48.7" y="105.2">RP3G</text>
<text x="48.7" y="107">RP3E</text>
<text x="64.7" y="105.2">10</text>
<text x="64.7" y="107">10</text>
<text x="132.2" y="107">R95 R96 R97</text>
<text x="181.7" y="104.2">HDMI_Conn</text>
<text x="237.2" y="107">HEADER 10X2</text>
<text x="48.7" y="108.8">RP3F</text>
<text x="64.7" y="108.8">10</text>
<text x="128.7" y="112.4">510</text>
<text x="135.8" y="112.4">1K</text>
<text x="139.4" y="112.4">4.7K</text>
<text x="22" y="119.5">RP3H 8</text>
<text x="22" y="117.7">RP3B 2</text>
<text x="22" y="115.9">RP2A 1</text>
<text x="38" y="119.5">10</text>
<text x="38" y="117.7">10</text>
<text x="38" y="115.9">10</text>
<text x="55.8" y="119.5">R101</text>
<text x="59.4" y="114.1">R98</text>
<text x="59.4" y="115.9">R99</text>
<text x="62.9" y="119.5">10K</text>
<text x="66.5" y="115.9">1K</text>
<text x="66.5" y="114.1">10K</text>
<text x="148.3" y="115.9">R100</text>
<text x="22" y="121.2">RP2B 2</text>
<text x="38" y="121.2">10</text>
<text x="54" y="124.8">R103</text>
<text x="55.8" y="121.2">R102</text>
<text x="62.9" y="123">10K</text>
<text x="64.7" y="124.8">1K,0603,DNI</text>
<text x="148.3" y="121.2">4.7K</text>
<text x="53.7" y="128.4">R105</text>
<text x="53.7" y="126.6">R104</text>
<text x="64.3" y="126.6">1K,0603,DNI</text>
<text x="64.7" y="128.4">1K,0603,DNI</text>
<text x="73.6" y="148.8">C126</text>
<text x="119.8" y="145.6">C125</text>
<text x="123.4" y="149.7">0.1uF</text>
<text x="75.4" y="153.2">0.1uF</text>
<text x="102" y="153.2">U11</text>
<text x="93.1" y="163.9">TXS0102 (DCU)</text>
</g>
<g font-size="1.6" fill="#f00">
<text x="97" y="23.5">DVI_PVDD</text>
<text x="95.2" y="28.8">TVDD</text>
<text x="91.7" y="34.1">DVI_DVDD</text>
<text x="213.7" y="34.1">DVI_DATA0</text>
<text x="213.7" y="35.9">DVI_DATA2</text>
<text x="251" y="34.1">DVI_DATA1</text>
<text x="251" y="35.9">DVI_DATA3</text>
<text x="213.7" y="37.7">DVI_DATA4</text>
<text x="213.7" y="39.5">DVI_DATA10</text>
<text x="215.3" y="41.2">DVI_DATA14</text>
<text x="250.1" y="39.5">DVI_DATA12</text>
<text x="250.1" y="41.2">DVI_DATA23</text>
<text x="251" y="37.7">DVI_DATA5</text>
<text x="212.8" y="43">DVI_DATA22</text>
<text x="214.4" y="44.8">DVI_DATA11</text>
<text x="214.4" y="46.6">DVI_PUP</text>
<text x="250.1" y="43">DVI_DATA19</text>
<text x="250.3" y="46.6">DVI_VSYNC</text>
<text x="251.7" y="44.8">I2C3_SDA</text>
<text x="32.7" y="59.9">3</text>
<text x="35.2" y="59.9">DSS_D0</text>
<text x="70.4" y="59">DVI_DATA0</text>
<text x="80.3" y="57.2" transform="rotate(-90 80.3 57.2)">DVI_VREF</text>
<text x="132.6" y="59">TXD2-</text>
<text x="32.7" y="65.2">3</text>
<text x="32.7" y="63.5">3</text>
<text x="32.7" y="61.7">3</text>
<text x="35.2" y="65.2">DSS_D3</text>
<text x="35.2" y="63.5">DSS_D2</text>
<text x="35.2" y="61.7">DSS_D1</text>
<text x="70.4" y="62.6">DVI_DATA2</text>
<text x="70.4" y="60.8">DVI_DATA1</text>
<text x="70.4" y="64.3">DVI_DATA3</text>
<text x="132.6" y="60.8">TXD2+</text>
<text x="32.7" y="67">3</text>
<text x="32.7" y="70.6">3</text>
<text x="32.7" y="68.8">3</text>
<text x="35.2" y="67">DSS_D4</text>
<text x="35.2" y="70.6">DSS_D6</text>
<text x="35.2" y="68.8">DSS_D5</text>
<text x="70.4" y="67.9">DVI_DATA5</text>
<text x="70.4" y="71.5">DVI_DATA7</text>
<text x="70.4" y="69.7">DVI_DATA6</text>
<text x="70.4" y="66.1">DVI_DATA4</text>
<text x="32.7" y="77.7">3</text>
<text x="32.7" y="74.1">3</text>
<text x="32.7" y="72.3">3</text>
<text x="32.7" y="75.9">3</text>
<text x="35.2" y="77.7">DSS_D10</text>
<text x="35.2" y="74.1">DSS_D8</text>
<text x="35.2" y="72.3">DSS_D7</text>
<text x="35.2" y="75.9">DSS_D9</text>
<text x="70.4" y="75">DVI_DATA9</text>
<text x="70.4" y="73.2">DVI_DATA8</text>
<text x="70.4" y="76.8">DVI_DATA10</text>
<text x="136.1" y="75">TXD1+</text>
<text x="136.1" y="73.2">TXD1-</text>
<text x="32.7" y="79.5">3</text>
<text x="32.7" y="81.2">3</text>
<text x="32.7" y="83">3</text>
<text x="35.2" y="79.5">DSS_D11</text>
<text x="35.2" y="81.2">DSS_D12</text>
<text x="35.2" y="83">DSS_D13</text>
<text x="70.4" y="78.6">DVI_DATA11</text>
<text x="70.4" y="82.1">DVI_DATA13</text>
<text x="70.4" y="83.9">DVI_DATA14</text>
<text x="70.4" y="80.3">DVI_DATA12</text>
<text x="166.4" y="82.1">DVI_+5v</text>
<text x="32.7" y="84.8">3</text>
<text x="32.7" y="86.6">3</text>
<text x="32.7" y="88.3">3</text>
<text x="35.2" y="84.8">DSS_D14</text>
<text x="35.2" y="86.6">DSS_D15</text>
<text x="35.2" y="88.3">DSS_D16</text>
<text x="70.4" y="85.7">DVI_DATA15</text>
<text x="70.4" y="87.5">DVI_DATA16</text>
<text x="70.4" y="89.2">DVI_DATA17</text>
<text x="120.1" y="85.7">HTPLG</text>
<text x="139.7" y="89.2">TXD0+</text>
<text x="221.7" y="89.2">DVI_DATA16</text>
<text x="221.7" y="87.5">DVI_DATA18</text>
<text x="221.7" y="85.7">DVI_DATA21</text>
<text x="249.9" y="85.7">DVI_DATA20</text>
<text x="249.9" y="87.5">DVI_DATA17</text>
<text x="249.9" y="89.2">DVI_DATA15</text>
<text x="32.7" y="90.1">3</text>
<text x="32.7" y="95.5">3</text>
<text x="32.7" y="91.9">3</text>
<text x="32.7" y="93.7">3</text>
<text x="35.2" y="90.1">DSS_D17</text>
<text x="35.2" y="95.5">DSS_D20</text>
<text x="35.2" y="91.9">DSS_D18</text>
<text x="35.2" y="93.7">DSS_D19</text>
<text x="70.4" y="92.8">DVI_DATA19</text>
<text x="70.4" y="94.6">DVI_DATA20</text>
<text x="70.4" y="91">DVI_DATA18</text>
<text x="221.7" y="91">DVI_DATA13</text>
<text x="223.4" y="94.6">I2C3_SCL</text>
<text x="249.9" y="91">DVI_DATA7</text>
<text x="249.9" y="92.8">DVI_DATA8</text>
<text x="249.9" y="94.6">DVI_DATA9</text>
<text x="32.7" y="97.2">3</text>
<text x="32.7" y="100.8">3</text>
<text x="32.7" y="99">3</text>
<text x="35.2" y="97.2">DSS_D21</text>
<text x="35.2" y="100.8">DSS_D23</text>
<text x="35.2" y="99">DSS_D22</text>
<text x="70.4" y="96.4">DVI_DATA21</text>
<text x="70.4" y="101.7">DVI_CLK+</text>
<text x="70.4" y="99.9">DVI_DATA23</text>
<text x="70.4" y="98.1">DVI_DATA22</text>
<text x="141.5" y="98.1">TXC+</text>
<text x="141.5" y="99.9">TXC-</text>
<text x="221.7" y="98.1">DVI_HSYNC</text>
<text x="223.3" y="96.4">DVI_CLK+</text>
<text x="249.9" y="96.4">DVI_DATA6</text>
<text x="250.8" y="98.1">DVI_DEN</text>
<text x="32.7" y="102.6">3</text>
<text x="32.7" y="107.9">3</text>
<text x="32.7" y="106.1">3</text>
<text x="35.2" y="102.6">DSS_PCLK</text>
<text x="35.2" y="107.9">DSS_VSYNC</text>
<text x="35.2" y="106.1">DSS_ACBIAS</text>
<text x="70.4" y="107">DVI_VSYNC</text>
<text x="70.4" y="105.2">DVI_DEN</text>
<text x="125.5" y="103.5">TVDD</text>
<text x="32.7" y="111.5">4</text>
<text x="32.7" y="109.7">3</text>
<text x="34.8" y="111.5">DVI_PUP</text>
<text x="35.2" y="109.7">DSS_HSYNC</text>
<text x="65" y="110.6">DVI_PUP</text>
<text x="70.4" y="108.8">DVI_HSYNC</text>
<text x="75.7" y="119.5">BSEL</text>
<text x="75.7" y="115.9">ISEL</text>
<text x="120.1" y="114.1">TFADJ</text>
<text x="127.3" y="115.9">DKEN</text>
<text x="129" y="119.5">410_NC</text>
<text x="73.9" y="121.2">DVI_DSEL</text>
<text x="81" y="124.8">DK3</text>
<text x="130.8" y="124.8">MSEN</text>
<text x="81" y="128.4">DK1</text>
<text x="81" y="126.6">DK2</text>
<text x="39.8" y="159.5">4</text>
<text x="39.8" y="157.7">4</text>
<text x="44.8" y="159.5">I2C3_SDA</text>
<text x="44.8" y="157.7">I2C3_SCL</text>
<text x="57.9" y="158.6">I2C3_SDA</text>
<text x="57.9" y="156.8">I2C3_SCL</text>
<text x="136.1" y="156.8">DDC_I2C3_SCL</text>
<text x="136.1" y="158.6">DDC_I2C3_SDA</text>
</g>
<g font-size="1.6" fill="#004080">
<text x="90.5" y="60.1">PD0</text>
<text x="90.5" y="61.8">PD1</text>
<text x="90.5" y="63.6">PD2</text>
<text x="90.5" y="65.4">PD3</text>
<text x="99.2" y="63.1" transform="rotate(-90 99.2 63.1)">DVDD</text>
<text x="101" y="63.1" transform="rotate(-90 101 63.1)">DVDD</text>
<text x="102.8" y="63.1" transform="rotate(-90 102.8 63.1)">DVDD</text>
<text x="104.6" y="62.9" transform="rotate(-90 104.6 62.9)">TVDD</text>
<text x="106.3" y="62.9" transform="rotate(-90 106.3 62.9)">TVDD</text>
<text x="108.1" y="63" transform="rotate(-90 108.1 63)">PVDD</text>
<text x="108.6" y="61.8">TXD2+</text>
<text x="109" y="60.1">TXD2-</text>
<text x="181.1" y="61.8">DAT2+</text>
<text x="181.1" y="60.1">DAT2-</text>
<text x="181.1" y="63.6">DAT2_S</text>
<text x="90.5" y="67.2">PD4</text>
<text x="90.5" y="69">PD5</text>
<text x="90.5" y="70.7">PD6</text>
<text x="181.1" y="69">SCL</text>
<text x="181.1" y="70.7">SDA</text>
<text x="90.5" y="72.5">PD7</text>
<text x="90.5" y="74.3">PD8</text>
<text x="90.5" y="76.1">PD9</text>
<text x="90.5" y="77.9">PD10</text>
<text x="108.6" y="76.1">TXD1+</text>
<text x="109" y="74.3">TXD1-</text>
<text x="181.1" y="76.1">DAT1+</text>
<text x="181.1" y="77.9">DAT1_S</text>
<text x="181.1" y="74.3">DAT1-</text>
<text x="90.5" y="79.6">PD11</text>
<text x="90.5" y="81.4">PD12</text>
<text x="90.5" y="83.2">PD13</text>
<text x="181.1" y="83.2">+5V</text>
<text x="90.5" y="85">PD14</text>
<text x="90.5" y="86.7">PD15</text>
<text x="90.5" y="88.5">PD16</text>
<text x="108.2" y="86.7">HTPLG</text>
<text x="109" y="88.5">TXD0-</text>
<text x="181.1" y="88.5">DAT0-</text>
<text x="181.1" y="85">DDC/CEC GND</text>
<text x="181.1" y="86.7">HPLG</text>
<text x="90.5" y="90.3">PD17</text>
<text x="90.5" y="92.1">PD18</text>
<text x="90.5" y="93.9">PD19</text>
<text x="90.5" y="95.6">PD20</text>
<text x="108.6" y="90.3">TXD0+</text>
<text x="181.1" y="90.3">DAT0+</text>
<text x="181.1" y="92.1">DAT0_S</text>
<text x="90.5" y="97.4">PD21</text>
<text x="90.5" y="99.2">PD22</text>
<text x="90.5" y="101">PD23</text>
<text x="109.5" y="99.2">TXC+</text>
<text x="109.9" y="101">TXC-</text>
<text x="181.1" y="99.2">CLK+</text>
<text x="181.1" y="101">CLK-</text>
<text x="181.1" y="97.4">CLK_S</text>
<text x="188.5" y="97.4">CEC</text>
<text x="189.5" y="99.2">NC</text>
<text x="90.5" y="102.7">IDCK+</text>
<text x="90.5" y="104.5">IDCK-</text>
<text x="90.5" y="106.3">DE</text>
<text x="90.5" y="108.1">VSYNC</text>
<text x="90.5" y="109.9">HSYNC</text>
<text x="90.5" y="111.6">VREF</text>
<text x="90.5" y="117">ISEL/RESET</text>
<text x="90.5" y="115.2">PD</text>
<text x="108.3" y="118.7">RSVD2</text>
<text x="108.6" y="115.2">TFADJ</text>
<text x="109.2" y="117">DKEN</text>
<text x="90.5" y="120.5">BSEL/SCL</text>
<text x="90.5" y="122.3">DSEL/SDA</text>
<text x="90.5" y="125.9">DK3</text>
<text x="109" y="125.9">MSEN</text>
<text x="111.3" y="120.5">NC</text>
<text x="90.5" y="127.6">DK2</text>
<text x="90.5" y="129.4">DK1</text>
<text x="99.2" y="131.4" transform="rotate(-90 99.2 131.4)">TGND</text>
<text x="101" y="131.4" transform="rotate(-90 101 131.4)">TGND</text>
<text x="102.8" y="131.4" transform="rotate(-90 102.8 131.4)">TGND</text>
<text x="104.6" y="131.4" transform="rotate(-90 104.6 131.4)">DGND</text>
<text x="106.3" y="131.4" transform="rotate(-90 106.3 131.4)">DGND</text>
<text x="108.1" y="131.4" transform="rotate(-90 108.1 131.4)">DGND</text>
<text x="111.7" y="131.4" transform="rotate(-90 111.7 131.4)">PGND</text>
<text x="113.5" y="131.4" transform="rotate(-90 113.5 131.4)">TP</text>
<text x="94" y="157.9">A1</text>
<text x="94" y="156.1">VCCA</text>
<text x="94" y="161.4">OE</text>
<text x="94" y="159.6">A2</text>
<text x="100.3" y="156.1">VCCB</text>
<text x="101.1" y="161.4">GND</text>
<text x="102.7" y="157.9">B1</text>
<text x="102.7" y="159.6">B2</text>
</g>
<g font-size="1.3">
<text x="32.7" y="5.5">5</text>
<text x="86" y="5.5">4</text>
<text x="139.4" y="5.5">3</text>
<text x="192.7" y="5.5">2</text>
<text x="246" y="5.5">1</text>
<text x="4.7" y="28.2">D</text>
<text x="273.2" y="28.2">D</text>
<text x="4.7" y="70.4">C</text>
<text x="273.2" y="70.4">C</text>
<text x="4.7" y="112.7">B</text>
<text x="273.2" y="112.7">B</text>
<text x="4.7" y="154.9">A</text>
<text x="273.2" y="154.9">A</text>
<text x="32.7" y="176.2">5</text>
<text x="86" y="176.2">4</text>
<text x="139.4" y="176.2">3</text>
<text x="192.7" y="176.2">2</text>
<text x="246" y="176.2">1</text>
</g>
</svg>
